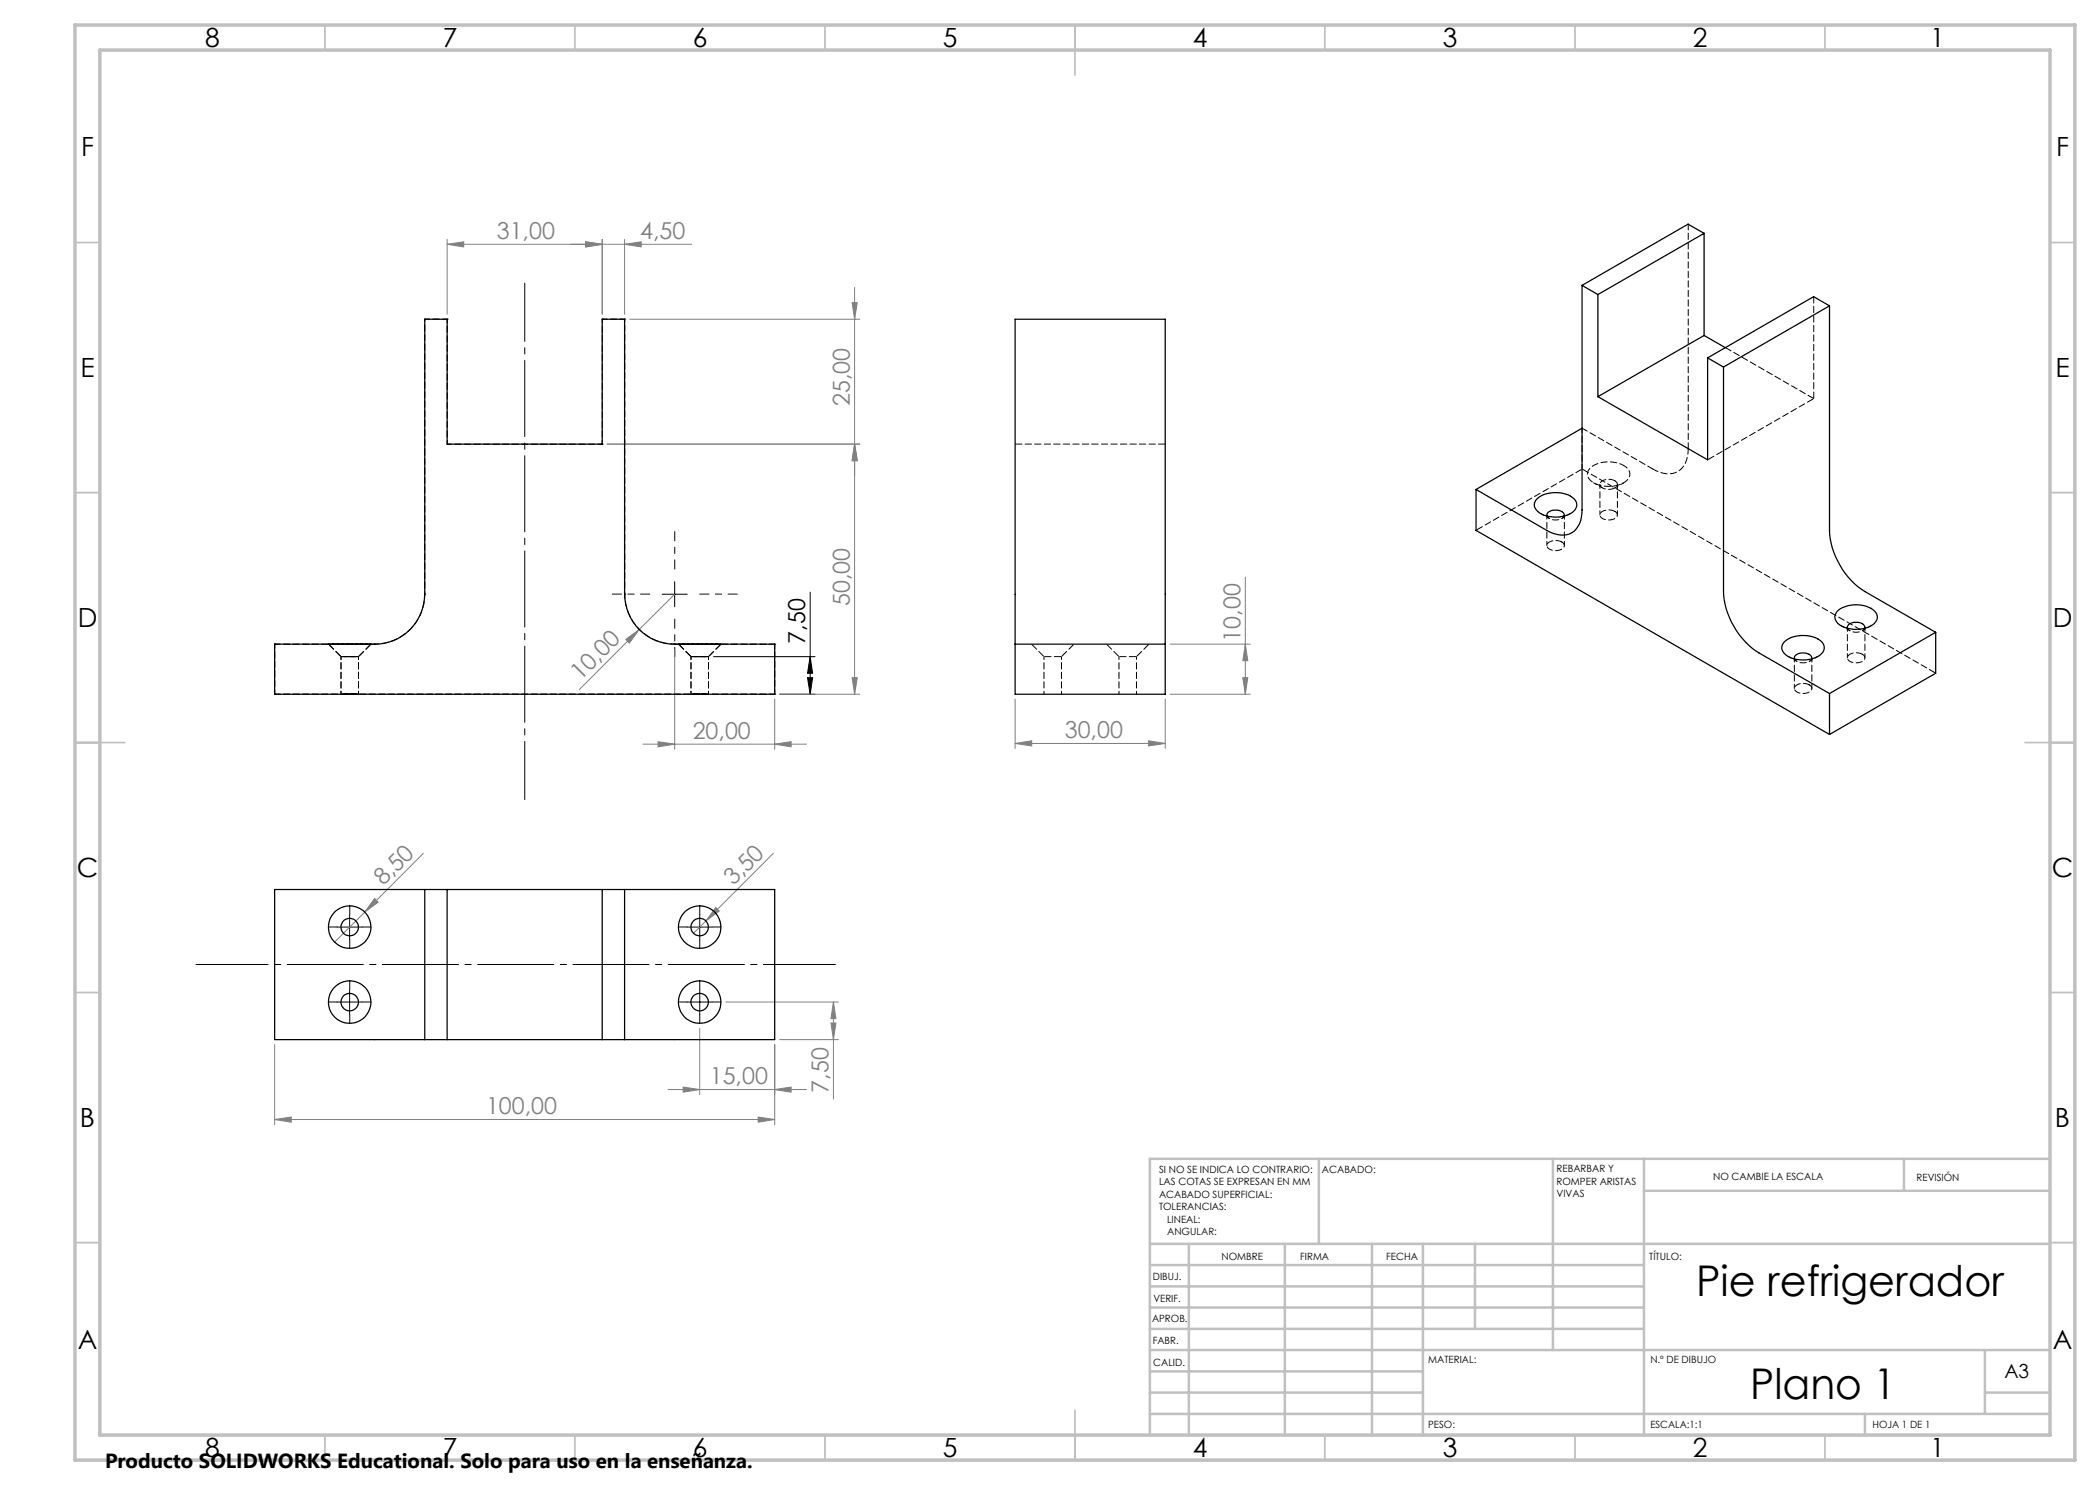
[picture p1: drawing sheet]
<svg xmlns="http://www.w3.org/2000/svg" width="420mm" height="297mm" viewBox="0 0 420 297" stroke-linecap="round" stroke-linejoin="round" font-family="sans-serif">
<g fill="none" stroke="#000" stroke-width=".2">
<path d="M132.4 118.8h5M134.9 116.3v5.1M162 118.4v20.4M142.7 131.3h20.3M155.9 138.8h7.1M161.5 135.5h1l-.5 3.3zM162 131.3l.5 3.4h-1zM67.4 185.4h5M69.9 182.9v5M69.9 197.9v5M137.4 185.4h5M139.9 182.9v5"/>
<path d="M139.9 197.9v5M67.4 200.4h5M137.4 200.4h5"/>
</g>
<g fill="none" stroke="#808080" stroke-width=".2">
<path d="M89.4 48.9l3.3-.5v1zM89.4 47.9v14.9M117.1 48.4l3.3 .5-3.3 .5zM120.4 47.9v14.9M124.9 48.9l3.3-.5v1zM124.9 47.9v14.9M138.3 48.9h-48.9M170.9 57.5v81.3M125.9 63.8h46M170.4 60.5h1l-.5 3.3zM121.4 88.8h50.5M170.9 88.8l.5 3.3h-1z"/>
<path d="M134.9 118.8l-7.1 7.1M249.1 115.4v23.4M125.2 127.9l2.6-2-1.9 2.7zM127.8 125.9l-11.9 12M134.9 129.9v20M154.9 139.8v10.1M155.9 138.8h16M170.4 135.5h1l-.5 3.3zM203 139.8v9.9M233 139.8v9.9M234 138.8h16M234 128.8h16"/>
<path d="M248.6 135.5h1l-.5 3.3zM249.1 128.8l.5 3.3h-1zM128.6 148.8h32.7M131.6 148.3l3.3 .5-3.3 .6zM154.9 148.8l3.3-.5v1.1zM203 148.7l3.3-.5v1zM203 148.7h30M229.7 148.2l3.3 .5-3.3 .5zM74.9 179.7l.7 .7-2.6 2zM84.7 170.7l-11.7 11.7M154.7 170.7l-16 16M73 182.4l-6.1 6"/>
<path d="M143.2 181.5l.7 .7-2.7 2zM54.9 208.9v16M133.6 217.9h27.7M136.6 217.4l3.3 .5-3.3 .5zM139.9 205.7v13.2M145.2 200.4h22.5M154.9 217.9l3.3-.5v1zM154.9 208.9v16M155.9 207.9h11.8M166.2 204.6h1l-.5 3.3zM166.7 200.4l.5 3.3h-1zM166.7 200.4v19.4"/>
<path d="M54.9 223.9l3.3-.5v1zM54.9 223.9h100M151.6 223.4l3.3 .5-3.3 .5z"/>
</g>
<g fill="none" stroke="#000" stroke-width=".2" stroke-dasharray="15.2 1.3 1.3 1.3">
<path d="M67.5 185.4h-1.8M70 182.9v-1.8M70 187.9v1.8M70 197.9v-1.8M72.5 185.4h1.7M137.5 185.4h-1.8M140 197.9v-1.8M140 182.9v-1.8M140 187.9v1.8M142.5 185.4h1.7M67.5 200.4h-1.8M70 202.9v1.8"/>
<path d="M72.5 200.4h1.7M137.5 200.4h-1.8M140 202.9v1.8M142.5 200.4h1.7"/>
</g>
<path d="M130 118.8h-7.5M135 113.8v-7.5M140 118.8h7.5M135 123.8v7.5" fill="none" stroke="#000" stroke-width=".2" stroke-dasharray="15.2 1.3 1.3 1.3" stroke-dashoffset="13.4"/>
<path d="M39.2 192.9h127.9" fill="none" stroke="#000" stroke-width=".2" stroke-dasharray="15.2 1.3 1.3 1.3" stroke-dashoffset=".8"/>
<path d="M105 56.6v103.3" fill="none" stroke="#000" stroke-width=".2" stroke-dasharray="15.2 1.3 1.3 1.3" stroke-dashoffset="3.6"/>
<g fill="none" stroke="#c0c0c0" stroke-width=".35">
<path d="M65 5v5M115 5v5M165 5v5M215 5v10M265 5v5M315 5v5M365 5v5M15 48.5h5M410 48.5h5M15 98.5h5M410 98.5h5M15 148.5h10"/>
<path d="M405 148.5h10M15 198.5h5M410 198.5h5M15 248.5h5M410 248.5h5M65 287v5M115 287v5M165 287v5M215 282v10M265 287v5M315 287v5M365 287v5"/>
</g>
<g fill="none" stroke="#c0c0c0" stroke-width=".5">
<path d="M263.8 231.8v17M310.6 231.8v38.2M328.8 231.8v55.2M328.8 238.2h81.2M380.8 231.8v6.4M410 231.8h-180v55.2M230 248.8h180M230 257.3h98.8M230 253h98.8M237.8 248.8v38.2M257 248.8v38.2M274.4 248.8v38.2"/>
<path d="M284.6 248.8v38.2M295 248.8v17M230 265.8h98.8M230 261.5h98.8M230 278.5h54.6M230 274.3h54.6M230 270h180M397 278.5h13M397 270v12.8M230 282.8h180M373 282.8v4.2"/>
</g>
<path d="M15 5h400v287h-400zM20 10h390v277h-390z" fill="none" stroke="#c0c0c0" stroke-width=".7"/>
<path d="M162 131.3l.5 3.4h-1zM161.5 135.5h1l-.5 3.3z" fill="#000"/>
<g fill="#808080">
<path d="M143.2 181.5l.7 .7-2.7 2z"/>
<path d="M74.9 179.7l.7 .7-2.6 2z"/>
<path d="M125.2 127.9l2.6-2-1.9 2.7z"/>
<path d="M154.9 148.8l3.3-.5v1.1zM131.6 148.3l3.3 .5-3.3 .6zM124.9 48.9l3.3-.5v1zM117.1 48.4l3.3 .5-3.3 .5zM151.6 223.4l3.3 .5-3.3 .5zM54.9 223.9l3.3-.5v1zM154.9 217.9l3.3-.5v1zM136.6 217.4l3.3 .5-3.3 .5z"/>
<path d="M89.4 48.9l3.3-.5v1zM117.1 48.4l3.3 .5-3.3 .5zM203 148.7l3.3-.5v1zM229.7 148.2l3.3 .5-3.3 .5z"/>
<path d="M170.9 88.8l.5 3.3h-1zM170.4 60.5h1l-.5 3.3zM166.2 204.6h1l-.5 3.3zM166.7 200.4l.5 3.3h-1z"/>
<path d="M170.9 88.8l.5 3.3h-1zM170.4 135.5h1l-.5 3.3zM249.1 128.8l.5 3.3h-1zM248.6 135.5h1l-.5 3.3z"/>
</g>
<g fill="none" stroke="#000" stroke-width=".25">
<path d="M316.4 57.1v44.9a4.8 4.8 0 0 1-2.6 4.8 5.5 5.5 0 0 1-4.4-.7l-14.2-8.2M316.4 57.1l3.2 1.8M319.6 58.9v20.4M340.8 46.7l-21.2 12.2M340.8 46.7v20.4M340.8 46.7l-3.2-1.9-21.2 12.3M84.9 63.8h4.5v25h31v-25h4.5v55a10 10 0 0 0 10 10h20v10h-100v-10h20a10 10 0 0 0 10-10zM340.8 67.1l-21.2 12.2M340.8 67.1l4.3 2.4M341.5 71.6l3.2 1.8M341.5 71.6v20.4l-21.9-12.7M344.7 73.4v44.9a15.8 15.8 0 0 0 7.1 12.3l14.1 8.1"/>
<path d="M365.9 61.2v44.9a15.7 15.7 0 0 0 7.1 12.2l14.1 8.2M365.9 61.2l-21.2 12.2M365.9 61.2l-3.2-1.9-21.2 12.3M295.2 97.9v8.2l70.7 40.8M307.3 99.9a6.1 6.1 0 0 1 7.6-.1 1.7 1.7 0 0 1-.5 2.7 6.3 6.3 0 0 1-6.9-.2 1.59 1.59 0 0 1-.2-2.4zM316.4 85.7l-21.2 12.2M309.4 103.2a1.23 1.23 0 0 1 1.5-1.2 1.51 1.51 0 0 1 1.9 1.1v.1M203 128.8v-65h30v65M203 128.8h30M203 128.8v10h30v-10M356.8 128.4a6.1 6.1 0 0 1 7.5 0 1.7 1.7 0 0 1-.4 2.7 6.3 6.3 0 0 1-6.9-.3 1.59 1.59 0 0 1-.2-2.4zM358.9 131.8a1.23 1.23 0 0 1 1.5-1.2 1.51 1.51 0 0 1 1.9 1.1v.1"/>
<path d="M365.9 138.7v8.2M367.4 122.3a6 6 0 0 1 7.6 0 1.75 1.75 0 0 1-.9 2.9 6 6 0 0 1-6.8-.8 1.54 1.54 0 0 1 .1-2.1zM369.5 125.7a1.23 1.23 0 0 1 1.5-1.2 1.42 1.42 0 0 1 1.9 1.2M387.1 126.5l-21.2 12.2M387.1 126.5v8.2l-21.2 12.2M84.9 177.9h-30v30h30M84.9 177.9v30M84.9 177.9h40M89.4 177.9v30M120.4 177.9v30M124.9 177.9h30v30h-30M124.9 177.9v30"/>
<path d="M84.9 207.9h40"/>
<circle cx="69.9" cy="185.4" r="4.2"/>
<circle cx="69.9" cy="185.4" r="1.75"/>
<circle cx="139.9" cy="185.4" r="1.75"/>
<circle cx="139.9" cy="185.4" r="4.2"/>
<circle cx="69.9" cy="200.4" r="4.2"/>
<circle cx="69.9" cy="200.4" r="1.74"/>
<circle cx="139.9" cy="200.4" r="1.74"/>
<circle cx="139.9" cy="200.4" r="4.2"/>
</g>
<g fill="none" stroke="#000" stroke-width=".2" stroke-dasharray="1.3 .6">
<path d="M85 63.8h.1M89.5 63.8h.1M120.5 63.8h.1M125 63.8h.1M362.7 79.7v-20.4M362.7 79.7l-17.6-10.2M89.5 88.8h.1M120.5 88.8h.1M323 96.2a2.21 2.21 0 0 0-3 .6 1.52 1.52 0 0 0 1.9 1.1l.8-.2a.82 .82 0 0 0 .8-.6 .82 .82 0 0 0-.5-.9M85 118.8h.1M125 118.8h.1M312.4 108.4a.82 .82 0 0 1 .5 .9 .82 .82 0 0 1-.8 .7 2.17 2.17 0 0 1-2.7-.8 1.52 1.52 0 0 1 1.9-1.1l1.1 .3"/>
<path d="M323 102.3a.82 .82 0 0 1 .5 .9 .82 .82 0 0 1-.8 .6 2.17 2.17 0 0 1-2.7-.7 1.52 1.52 0 0 1 1.9-1.1l1.1 .3M55 128.8h.1M55 138.8h.1M70 138.8h1.7h-3.5h1.8M70 131.3h-1.8h3.5h-1.7M70.3 131.3h-2.1h3.5h-1.4M75 128.8h.1M134.9 128.8h.1M140 138.8h1.7h-3.5h1.8M140 131.3h-1.8h3.5h-1.7M140.3 131.3h-2.1h3.5h-1.4M154.9 138.8h.1"/>
<path d="M154.9 128.8h.1M361.9 137a.82 .82 0 0 1 .5 .9 .82 .82 0 0 1-.8 .6 2.17 2.17 0 0 1-2.7-.7 1.52 1.52 0 0 1 1.9-1.1l1.1 .3M372.5 130.9a.82 .82 0 0 1 .5 .9 .82 .82 0 0 1-.8 .6 2.17 2.17 0 0 1-2.7-.7 1.52 1.52 0 0 1 1.9-1.1l1.1 .3"/>
</g>
<path d="M68.2 131.3v7.5M70 128.8h4.2h-8.5h4.3M71.7 138.8v-7.5M138.2 131.3v7.5M140 128.8h4.2h-8.5h4.3M141.7 138.8v-7.5M208.8 131.3v7.5M212.3 138.8v-7.5M223.8 131.3v7.5M227.3 138.8v-7.5" fill="none" stroke="#000" stroke-width=".2" stroke-dasharray="1.3 .6" stroke-dashoffset=".7"/>
<g fill="none" stroke="#000" stroke-width=".2" stroke-dasharray="1.3 .6" stroke-dashoffset=".4">
<path d="M120.5 88.8h-31M316.4 85.6v8.2M320 96.9v6.1M324.7 93.1a1.85 1.85 0 0 1 1.3 1.8 1.85 1.85 0 0 1-1.4 1.7 6.1 6.1 0 0 1-6.7-.8 1.74 1.74 0 0 1 .7-2.6 6.6 6.6 0 0 1 6.1-.1M125 118.8a10 10 0 0 0 9.9 10M309.4 103v6.1M312.9 109.1v-6.1M323.5 103v-6.1M55 128.8v10M75 128.8a10 10 0 0 0 9.9-10M155 138.8v-10M358.9 131.6v6.1"/>
<path d="M362.4 137.7v-6.1M369.5 125.4v6.2M373 131.6v-6.2"/>
</g>
<path d="M55 128.8h20M55 138.8h100M155 128.8h-20" fill="none" stroke="#000" stroke-width=".2" stroke-dasharray="1.3 .6" stroke-dashoffset=".2"/>
<path d="M89.5 88.8v-25M120.5 88.8v-25M309.4 103.2a2.22 2.22 0 0 0 3.4 0M358.9 131.8a2.22 2.22 0 0 0 3.4 0M369.5 125.6a2.22 2.22 0 0 0 3.4 0" fill="none" stroke="#000" stroke-width=".2" stroke-dasharray="1.3 .6" stroke-dashoffset=".5"/>
<path d="M89.5 63.8h-4.5M125 63.8h-4.5" fill="none" stroke="#000" stroke-width=".2" stroke-dasharray="1.3 .6" stroke-dashoffset=".3"/>
<path d="M85 63.8v55M125 118.8v-55" fill="none" stroke="#000" stroke-width=".2" stroke-dasharray="1.3 .6" stroke-dashoffset=".8"/>
<g fill="none" stroke="#000" stroke-width=".2" stroke-dasharray="1.3 .6" stroke-dashoffset="-.2">
<path d="M362.7 79.7l-21.2 12.3M316.4 93.8l70.7 40.8M316.4 93.8l-21.2 12.3M65.7 128.8l2.5 2.5M71.7 131.3l2.5-2.5M135.7 128.8l2.5 2.5M141.7 131.3l2.5-2.5M206.3 128.8l2.5 2.5M208.8 131.3h3.5M212.3 131.3l2.5-2.5M221.3 128.8l2.5 2.5M223.8 131.3h3.5"/>
<path d="M227.3 131.3l2.5-2.5"/>
</g>
<path d="M233 88.8h-30" fill="none" stroke="#000" stroke-width=".2" stroke-dasharray="1.3 .6" stroke-dashoffset="-.1"/>
<path d="M337.6 44.8v44.9M316.4 85.6l14.2 8.2M330.6 93.8a4.8 4.8 0 0 0 5.4 .2 5.2 5.2 0 0 0 1.6-4.3" fill="none" stroke="#000" stroke-width=".2" stroke-dasharray="1.3 .6" stroke-dashoffset=".1"/>
<path d="M318.7 96.6l1.8 1M323 97.6l1.7-1M308.1 102.7l1.8 1M312.4 103.7l1.7-1M357.6 131.3l1.8 1M361.9 132.3l1.7-1M368.2 125.1l1.8 1.1M372.5 126.2l1.7-1.1" fill="none" stroke="#000" stroke-width=".2" stroke-dasharray="1.3 .6" stroke-dashoffset=".6"/>
<g font-size="8.5">
<text x="339.2" y="259.3">Pie refrigerador</text>
<text x="350" y="279.7">Plano 1</text>
</g>
<g font-size="5.3">
<text x="41" y="9.5">8</text>
<text x="88.5" y="9.5">7</text>
<text x="138.5" y="9.5">6</text>
<text x="188.5" y="9.5">5</text>
<text x="238.5" y="9.5">4</text>
<text x="288.5" y="9.5">3</text>
<text x="338.5" y="9.5">2</text>
<text x="386" y="9.5">1</text>
<text x="16.2" y="31.2">F</text>
<text x="411.2" y="31.2">F</text>
<text x="16.1" y="75.5">E</text>
<text x="411.1" y="75.5">E</text>
<text x="15.5" y="125.5">D</text>
<text x="410.5" y="125.5">D</text>
<text x="15.4" y="175.5">C</text>
<text x="410.4" y="175.5">C</text>
<text x="16" y="225.5">B</text>
<text x="411" y="225.5">B</text>
<text x="15.5" y="269.7">A</text>
<text x="410.5" y="269.7">A</text>
<text x="41" y="291.5">8</text>
<text x="88.5" y="291.5">7</text>
<text x="138.5" y="291.5">6</text>
<text x="188.5" y="291.5">5</text>
<text x="238.5" y="291.5">4</text>
<text x="288.5" y="291.5">3</text>
<text x="338.5" y="291.5">2</text>
<text x="386" y="291.5">1</text>
</g>
<g font-size="4.7" fill="#808080">
<text x="99.4" y="47.8">31,00</text>
<text x="128" y="47.8">4,50</text>
<text x="169.9" y="81.2" transform="rotate(-90 169.9 81.2)">25,00</text>
<text x="169.9" y="121.2" transform="rotate(-90 169.9 121.2)">50,00</text>
<text x="248.1" y="128.3" transform="rotate(-90 248.1 128.3)">10,00</text>
<text x="116.1" y="136.3" transform="rotate(-45 116.1 136.3)">10,00</text>
<text x="138.5" y="147.8">20,00</text>
<text x="213" y="147.7">30,00</text>
<text x="76.7" y="177.3" transform="rotate(-45 76.7 177.3)">8,50</text>
<text x="146.7" y="177.3" transform="rotate(-45 146.7 177.3)">3,50</text>
<text x="141.9" y="216.9">15,00</text>
<text x="165.7" y="218.5" transform="rotate(-90 165.7 218.5)">7,50</text>
<text x="97.2" y="222.9">100,00</text>
</g>
<text font-size="4.7" x="161" y="128.8" transform="rotate(-90 161 128.8)">7,50</text>
<text font-size="4.1" x="21" y="293.7">Producto SOLIDWORKS Educational. Solo para uso en la enseñanza.</text>
<text font-size="3.9" x="400.9" y="275.5">A3</text>
<g font-size="2">
<text x="231.8" y="234.6">SI NO SE INDICA LO CONTRARIO:</text>
<text x="231.8" y="237.1">LAS COTAS SE EXPRESAN EN MM</text>
<text x="231.8" y="239.6">ACABADO SUPERFICIAL:</text>
<text x="264.4" y="234.6">ACABADO:</text>
<text x="311.3" y="234.5">REBARBAR Y</text>
<text x="311.3" y="237">ROMPER ARISTAS</text>
<text x="311.3" y="239.5">VIVAS</text>
<text x="342.6" y="236">NO CAMBIE LA ESCALA</text>
<text x="383.3" y="236.2">REVISIÓN</text>
<text x="231.8" y="242.1">TOLERANCIAS:</text>
<text x="233.4" y="244.6">LINEAL:</text>
<text x="233.4" y="247.1">ANGULAR:</text>
<text x="244.3" y="252">NOMBRE</text>
<text x="260" y="251.9">FIRMA</text>
<text x="277.2" y="251.9">FECHA</text>
<text x="329.9" y="251.9">TÍTULO:</text>
<text x="230.6" y="256.1">DIBUJ.</text>
<text x="230.7" y="260.3">VERIF.</text>
<text x="230.4" y="264.4">APROB.</text>
<text x="230.5" y="268.8">FABR.</text>
<text x="230.7" y="273.1">CALID.</text>
<text x="285.6" y="272.5">MATERIAL:</text>
<text x="330.1" y="272.5">N.º DE DIBUJO</text>
<text x="285.6" y="285.5">PESO:</text>
<text x="330.1" y="285.6">ESCALA:1:1</text>
<text x="374.5" y="285.6">HOJA 1 DE 1</text>
</g>
</svg>
